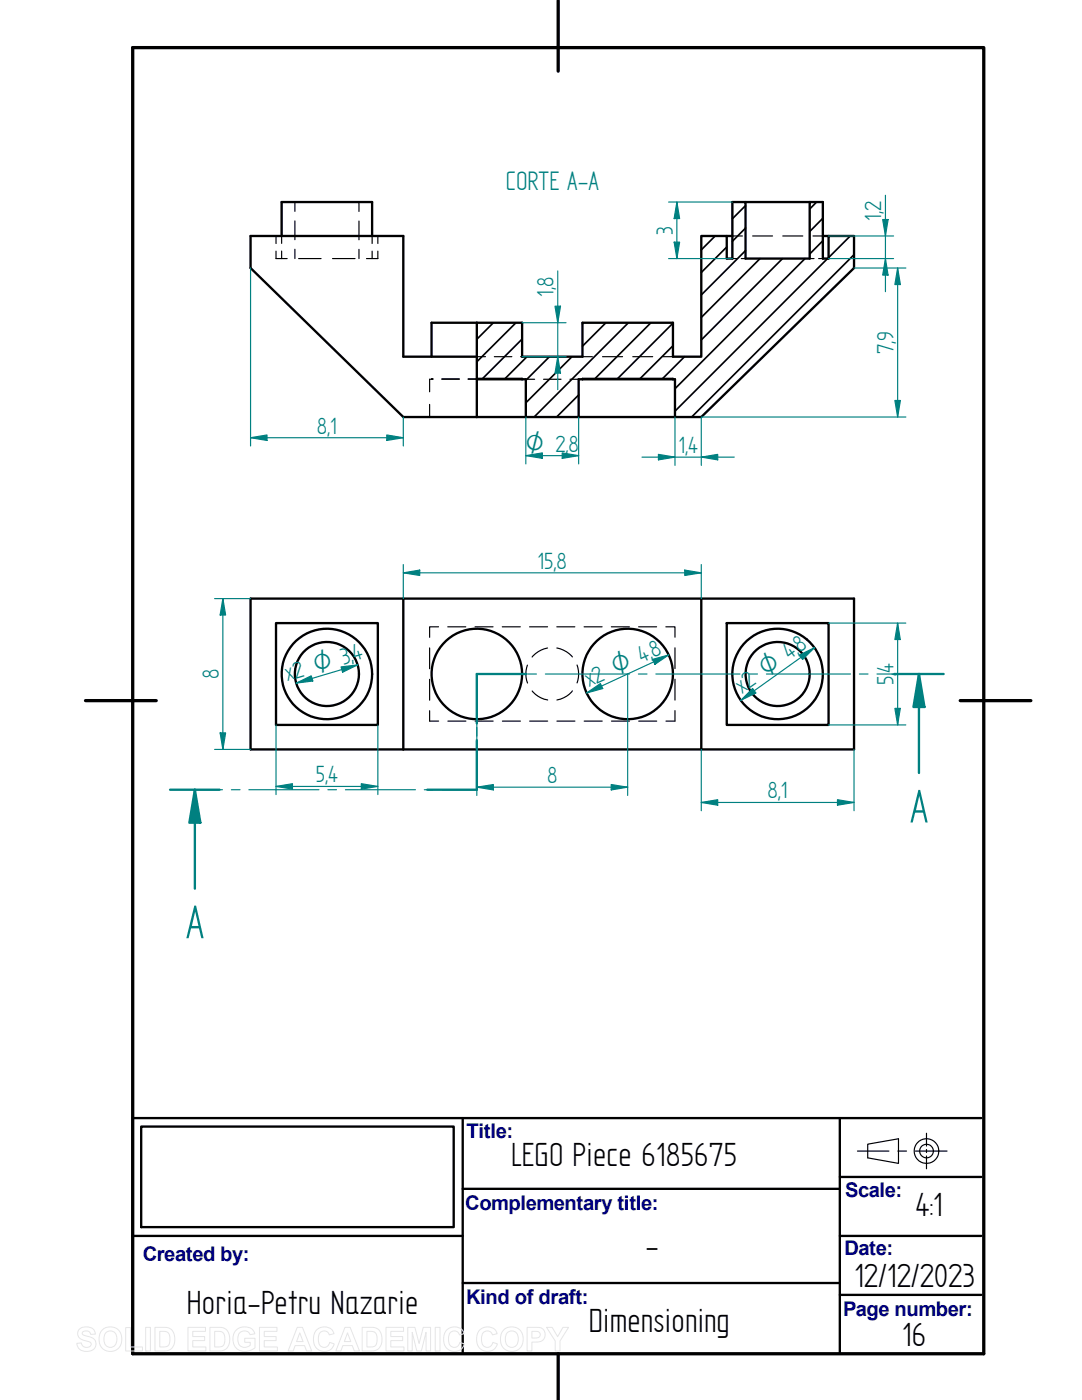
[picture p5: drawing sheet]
<svg xmlns="http://www.w3.org/2000/svg" width="216mm" height="279mm" viewBox="0 0 216 279" stroke-linecap="round" stroke-linejoin="round" font-family="sans-serif">
<path d="M26.5 9.5h169.8v260.7h-169.8zM111.4 .1v14.1M17.1 139.8h14.1M191.6 139.8h14.1M111.4 270.2v9.2" fill="none" stroke="#000" stroke-width=".66"/>
<g fill="none" stroke="#000" stroke-width=".47">
<path d="M50 119.5h120.4v30.1h-120.4zM80.5 119.5v30.1M139.9 119.5v30.1M55.1 124.4h20.3v20.3h-20.3zM145 124.4h20.3v20.3h-20.3zM28.2 224.8h62.3v20.1h-62.3zM92.3 223.1v47.1M92.3 237.3h75.3M167.6 223.1v47.1M167.6 234.9h28.2M195.8 223.1h-169.3v47.1M26.5 246.7h65.8"/>
<path d="M92.3 256.1h75.3M167.6 258.4h28.2M167.6 246.7h28.2"/>
<circle cx="65.2" cy="134.5" r="9"/>
<circle cx="65.2" cy="134.5" r="6.4"/>
<circle cx="95.1" cy="134.5" r="9"/>
<circle cx="125.2" cy="134.5" r="9"/>
<circle cx="155.2" cy="134.5" r="9"/>
<circle cx="155.2" cy="134.5" r="6.4"/>
</g>
<g fill="none" stroke="#000" stroke-width=".23">
<path d="M85.7 129.3v4.2M85.7 135.6v4.1M87.5 125.1h-1.8v2.1M89.3 125.1h3.6M94.8 125.1h3.6M100.2 125.1h3.6M105.2 132.7l-.1 .5a5 5 0 0 0 .2 3.1M105.7 125.1h3.6M106.2 137.9l.2 .2a5.2 5.2 0 0 0 2.9 1.6M109.3 129.3h-.1a5.3 5.3 0 0 0-3 1.8M111.1 125.1h3.6M111.1 129.3h.1a5.3 5.3 0 0 1 3 1.8"/>
<path d="M114.2 137.9l-.2 .2a5.4 5.4 0 0 1-2.9 1.6M115.1 132.7l.2 .5a5.2 5.2 0 0 1-.2 3.1M116.5 125.1h3.6M122 125.1h3.6M127.4 125.1h3.6M132.9 125.1h1.8v2.1M134.7 129.3v4.1M134.7 135.6v4.1M85.7 141.8v2.1h1.8M89.4 143.9h3.6M94.8 143.9h3.6M100.2 143.9h3.6"/>
<path d="M105.7 143.9h3.6M111.1 143.9h3.6M116.6 143.9h3.6M122 143.9h3.6M127.4 143.9h3.6M134.7 141.8v2.1h-1.8M171.1 229.7h6.3M173.1 228.3l6.2-1v4.9l-6.2-1.1zM179.2 229.7h1.7M182.6 229.7h6.4M184.9 226.2v2.5M184.9 229.4v.6"/>
<path d="M184.9 230.7v2.6"/>
<circle cx="184.9" cy="229.7" r="2.46"/>
<circle cx="184.9" cy="229.7" r="1.37"/>
</g>
<path d="M59.1 136.3l3-1.4 .3 1zM71.4 132.7l-12.3 3.6" fill="none" stroke="#008080" stroke-width=".23"/>
<path d="M59.1 136.3l3-1.4 .3 1z" fill="#008080"/>
<path d="M68.1 133.1l3.3-.4-3 1.5z" fill="none" stroke="#008080" stroke-width=".23"/>
<path d="M68.1 133.1l3.3-.4-3 1.5z" fill="#008080"/>
<path d="M150.2 137.4l.6 .9-3 1.5zM162.5 129.3l-14.7 10.5" fill="none" stroke="#008080" stroke-width=".23"/>
<path d="M150.2 137.4l.6 .9-3 1.5z" fill="#008080"/>
<path d="M159.5 130.7l3-1.4-2.4 2.3z" fill="none" stroke="#008080" stroke-width=".23"/>
<path d="M159.5 130.7l3-1.4-2.4 2.3z" fill="#008080"/>
<path d="M117.1 138.3l2.7-1.9 .5 1zM133.4 130.7l-16.3 7.6" fill="none" stroke="#008080" stroke-width=".23"/>
<path d="M117.1 138.3l2.7-1.9 .5 1z" fill="#008080"/>
<path d="M130.2 131.6l3.2-.9-2.7 1.9z" fill="none" stroke="#008080" stroke-width=".23"/>
<path d="M130.2 131.6l3.2-.9-2.7 1.9z" fill="#008080"/>
<g fill="none" stroke="#008080" stroke-width=".23">
<path d="M103.5 134.5h-8.4v8.9M105.3 134.5h1.7M108.8 134.5h16.8M127.4 134.5h1.7M130.9 134.5h16.8M149.4 134.5h1.8M152.9 134.5h16.8M171.5 134.5h1.7M175 134.5h8.4M38.9 157.6h5.5M46.2 157.6h1.7M49.7 157.6h13.9"/>
<path d="M65.4 157.6h1.7M68.9 157.6h14M84.7 157.6h1.7M95.1 145.2v1.7M95.1 148.7v8.9h-6.9"/>
</g>
<path d="M105 134.5h-9.9v9.9M178.4 134.5h5v19.8M38.9 157.6h4.9M95.1 147.7v9.9h-9.8" fill="none" stroke="#008080" stroke-width=".47"/>
<path d="M183.4 134.5l1.1 6.6h-2.2z" fill="#008080"/>
<path d="M183.4 134.5l1.1 6.6h-2.2zM38.9 157.6v19.8" fill="none" stroke="#008080" stroke-width=".47"/>
<path d="M38.9 157.6l1.1 6.6h-2.2z" fill="#008080"/>
<path d="M183.4 134.5h4.9M33.9 157.6h5M38.9 157.6l1.1 6.6h-2.2z" fill="none" stroke="#008080" stroke-width=".47"/>
<g fill="none" stroke="#000" stroke-width=".34">
<path d="M142.7 47.1l-2.8 2.8M145 49.3l-5.1 5.1M148.8 45.5l-2.7 2.7M148.8 50l-8.9 8.9M148.8 41l-2.7 2.7M151.7 51.6l-11.8 11.8M156.1 51.6l-16.2 16.2M160.6 51.6l-25.9 26M162.9 40.3l-1.3 1.4M164.2 43.6l-2.6 2.6M164.2 48l-2.6 2.7M165.1 51.6l-30.4 30.5"/>
<path d="M169.7 47.1l-4.4 4.3M170.4 50.8l-32.4 32.4M98.4 64.4l-3.3 3.3M103 64.4l-7.9 7.8M104.2 67.7l-8 7.9M105.2 71.2l-4.5 4.4M109.6 71.2l-4.7 4.7M114.1 71.2l-9.2 9.2M115.5 78.8l-4.4 4.4M116.4 64.4l-.2 .2M120.9 64.4l-4.7 4.7M125.4 64.4l-18.8 18.8"/>
<path d="M129.9 64.4l-11.2 11.2M134.3 69l-6.6 6.6M134.3 64.5l-11.1 11.1M136.6 71.2l-4.4 4.4"/>
</g>
<path d="M56.2 47.1v-6.8h18.1v6.8M145 47.1h1.1M148.8 40.3h12.8M164.2 47.1h1.1M86.1 71.2v-6.8h18.1v6.8h12v-6.8h18.1v6.8h5.6v-24.1h5.1v4.5h1.1v-11.3h2.7v11.3h12.8v-11.3h2.6v11.3h1.1v-4.5h5.1v6.4l-30.5 29.7h-5.2v-7.5h-19.2v7.5h-10.6v-7.5h-9.8M95.1 75.6l9.1 .1M95.1 64.4v18.8M95.1 71.2h-14.6v-24.1h-30.5v6.4l30.5 29.7h24.4M116.2 75.7h18.1M115.5 83.2h19.2" fill="none" stroke="#000" stroke-width=".47"/>
<g fill="none" stroke="#000" stroke-width=".23">
<path d="M55.1 50.1v1.5h2.2M55.1 47.1v1.5M56.2 47.1v1.5M56.2 50.1v1.5M58.8 40.3v1.9M58.8 44.1v3.7M58.8 49.7v1.9M59.6 51.6h4.5M66.4 51.6h4.4M71.6 40.3v1.9M71.6 44.1v3.8M71.6 49.8v1.8"/>
<path d="M74.3 47.1v1.5M74.3 50.1v1.5M75.4 50.1v1.5h-2.3M75.4 47.1v1.5M146.1 51.6h.9M146.1 47.1h2M147.9 51.6h.9M150.2 47.1h4M156.2 47.1h4M161.6 51.6h.8M162.2 47.1h2M163.3 51.6h.9"/>
<path d="M86.1 75.6h.1M86.1 75.7h.1M86.1 75.6h.3M86.4 75.7h-.7v2.5M88.2 75.7h3.5M88.2 75.6h3.5M93.4 75.7h1.7M93.4 75.6h1.7M95.1 71.2h1.8M98.6 71.2h3.5M103.9 71.2h.3M104.9 75.7h1.8"/>
<path d="M108.5 75.7h3.5M113.7 75.7h1.8M116.2 71.2h2M120.2 71.2h4M126.3 71.2h3.9M132.3 71.2h2M85.7 80.7v2.5"/>
</g>
<path d="M104.9 83.2v9.4M112.2 90.4l3.3 .5-3.3 .6zM115.5 83.2v9.4" fill="none" stroke="#008080" stroke-width=".23"/>
<path d="M112.2 90.4l3.3 .5-3.3 .6z" fill="#008080"/>
<path d="M104.9 90.9l3.3-.5v1.1z" fill="none" stroke="#008080" stroke-width=".23"/>
<path d="M104.9 90.9l3.3-.5v1.1z" fill="#008080"/>
<path d="M50 53.5v35.5M77.2 86.8l3.3 .6-3.3 .5zM80.5 83.2v5.8M104.9 90.9h10.6" fill="none" stroke="#008080" stroke-width=".23"/>
<path d="M77.2 86.8l3.3 .6-3.3 .5z" fill="#008080"/>
<path d="M50 87.4l3.3-.6v1.1z" fill="none" stroke="#008080" stroke-width=".23"/>
<path d="M50 87.4l3.3-.6v1.1z" fill="#008080"/>
<path d="M170.4 53.5h10.4M178.6 79.9h1.1l-.6 3.3zM50 87.4h30.5M139.9 83.2h40.9" fill="none" stroke="#008080" stroke-width=".23"/>
<path d="M178.6 79.9h1.1l-.6 3.3z" fill="#008080"/>
<path d="M179.1 53.5l.6 3.3h-1.1z" fill="none" stroke="#008080" stroke-width=".23"/>
<path d="M179.1 53.5l.6 3.3h-1.1z" fill="#008080"/>
<path d="M179.1 53.5v29.7M80.5 112.7v6.8M136.6 113.8l3.3 .5-3.3 .6zM139.9 112.7v6.8" fill="none" stroke="#008080" stroke-width=".23"/>
<path d="M136.6 113.8l3.3 .5-3.3 .6z" fill="#008080"/>
<path d="M80.5 114.3l3.3-.5v1.1z" fill="none" stroke="#008080" stroke-width=".23"/>
<path d="M80.5 114.3l3.3-.5v1.1z" fill="#008080"/>
<path d="M80.5 114.3h59.4M139.9 149.6v12.2M170.4 149.6v12.2M139.9 160.1l3.3-.5v1.1z" fill="none" stroke="#008080" stroke-width=".23"/>
<path d="M139.9 160.1l3.3-.5v1.1z" fill="#008080"/>
<path d="M167.1 159.6l3.3 .5-3.3 .6z" fill="none" stroke="#008080" stroke-width=".23"/>
<path d="M167.1 159.6l3.3 .5-3.3 .6z" fill="#008080"/>
<path d="M42.8 119.5h7.2M42.8 149.6h7.2M43.9 146.3h1.1l-.5 3.3zM139.9 160.1h30.5" fill="none" stroke="#008080" stroke-width=".23"/>
<path d="M43.9 146.3h1.1l-.5 3.3z" fill="#008080"/>
<path d="M44.5 119.5l.5 3.2h-1.1z" fill="none" stroke="#008080" stroke-width=".23"/>
<path d="M44.5 119.5l.5 3.2h-1.1z" fill="#008080"/>
<path d="M44.5 119.5v30.1M55.1 144.7v13.9M55.1 157l3.3-.6v1.1zM75.4 144.7v13.9" fill="none" stroke="#008080" stroke-width=".23"/>
<path d="M55.1 157l3.3-.6v1.1z" fill="#008080"/>
<path d="M72.1 156.4l3.3 .6-3.3 .5z" fill="none" stroke="#008080" stroke-width=".23"/>
<path d="M72.1 156.4l3.3 .6-3.3 .5z" fill="#008080"/>
<path d="M165.3 124.4h15.4M179.1 124.4l.5 3.2h-1zM55.1 157h20.3M165.3 144.7h15.4" fill="none" stroke="#008080" stroke-width=".23"/>
<path d="M179.1 124.4l.5 3.2h-1z" fill="#008080"/>
<path d="M178.6 141.4h1l-.5 3.3z" fill="none" stroke="#008080" stroke-width=".23"/>
<path d="M178.6 141.4h1l-.5 3.3z" fill="#008080"/>
<path d="M134.7 83.2v9.7M139.9 91.2l3.3-.5v1.1zM139.9 83.2v9.7M179.1 124.4v20.3" fill="none" stroke="#008080" stroke-width=".23"/>
<path d="M139.9 91.2l3.3-.5v1.1z" fill="#008080"/>
<path d="M131.4 90.7l3.3 .5-3.3 .6z" fill="none" stroke="#008080" stroke-width=".23"/>
<path d="M131.4 90.7l3.3 .5-3.3 .6z" fill="#008080"/>
<path d="M128.1 91.2h18.4M95.1 134.5v24.2M125.2 134.5v24.2M122 156.6l3.2 .5-3.2 .5z" fill="none" stroke="#008080" stroke-width=".23"/>
<path d="M122 156.6l3.2 .5-3.2 .5z" fill="#008080"/>
<path d="M95.1 157.1l3.3-.5v1z" fill="none" stroke="#008080" stroke-width=".23"/>
<path d="M95.1 157.1l3.3-.5v1z" fill="#008080"/>
<path d="M104.2 64.4h8.7M104.2 71.2h8.7M110.7 61.1h1.1l-.5 3.3zM95.1 157.1h30.1" fill="none" stroke="#008080" stroke-width=".23"/>
<path d="M110.7 61.1h1.1l-.5 3.3z" fill="#008080"/>
<path d="M111.3 71.2l.5 3.3h-1.1z" fill="none" stroke="#008080" stroke-width=".23"/>
<path d="M111.3 71.2l.5 3.3h-1.1z" fill="#008080"/>
<path d="M111.3 54.1v23.7M165.3 47.1h13M165.3 51.6h13M176.1 43.8h1.1l-.5 3.3z" fill="none" stroke="#008080" stroke-width=".23"/>
<path d="M176.1 43.8h1.1l-.5 3.3z" fill="#008080"/>
<path d="M176.7 51.6l.5 3.3h-1.1z" fill="none" stroke="#008080" stroke-width=".23"/>
<path d="M176.7 51.6l.5 3.3h-1.1z" fill="#008080"/>
<path d="M176.7 39v19.2M133.4 51.6h12.7M133.4 40.3h12.7M134.5 48.3h1.1l-.5 3.3z" fill="none" stroke="#008080" stroke-width=".23"/>
<path d="M134.5 48.3h1.1l-.5 3.3z" fill="#008080"/>
<path d="M135.1 40.3l.5 3.3h-1.1z" fill="none" stroke="#008080" stroke-width=".23"/>
<path d="M135.1 40.3l.5 3.3h-1.1z" fill="#008080"/>
<path d="M135.1 40.3v11.3" fill="none" stroke="#008080" stroke-width=".23"/>
<g fill="none" stroke="#e6e6e6" stroke-width=".2">
<path d="M15.8 265.3a2.19 2.19 0 0 1 3.1 .4l.1 .6h-.9a.91 .91 0 0 0-.8-.7 .91 .91 0 0 0-.9 .5 1.27 1.27 0 0 0 1.3 .7 1.5 1.5 0 0 1 1.4 1.7 1.5 1.5 0 0 1-1.8 1.2 1.72 1.72 0 0 1-2-1.6l.9-.1a1.02 1.02 0 0 0 .9 .9 1.02 1.02 0 0 0 1.1-.7l-.1-.2-.3-.2a2.43 2.43 0 0 1-2.3-1.4l.1-.7zM20.4 265.4a2.37 2.37 0 0 1 3-.2 2.37 2.37 0 0 1 .8 2.9 2.31 2.31 0 0 1-2.9 1.5 2.31 2.31 0 0 1-1.5-3l.2-.5zM21.1 266a1.32 1.32 0 0 1 1.6-.2 1.32 1.32 0 0 1 .6 1.4 1.33 1.33 0 0 1-1.3 1.7 1.33 1.33 0 0 1-1.3-1.6l.1-.8zM25.1 264.9h.9v3.9h2.4v.8h-3.3zM29.1 264.9h.9v4.7h-.9zM29.1 269.6h.1M30.9 264.9h1.8a2.11 2.11 0 0 1 2.2 2.7 1.95 1.95 0 0 1-2.2 2h-1.8zM31.9 265.7a1.67 1.67 0 0 1 1.8 .5 2.32 2.32 0 0 1-.3 2.5l-1.5 .1zM37.5 264.9h3.5v.8h-2.5v1h2.3v.8h-2.3v1.3h2.6v.8h-3.6zM41.9 264.9h1.7a2.11 2.11 0 0 1 2.2 2.7 1.95 1.95 0 0 1-2.1 2h-1.8zM42.8 265.7a1.67 1.67 0 0 1 1.9 .5 2.32 2.32 0 0 1-.4 2.5l-1.5 .1zM47.2 265.4a2.4 2.4 0 0 1 3.5 .5l.1 .3-.9 .2a1.29 1.29 0 0 0-1.6-.7 1.29 1.29 0 0 0-.8 1.5 1.46 1.46 0 0 0 .7 1.6 1.46 1.46 0 0 0 1.7-.3v-.6h-1.1v-.8h2.1v1.9a2.55 2.55 0 0 1-3 .5 2.55 2.55 0 0 1-1.4-2.6l.1-.7z"/>
<path d="M51.8 264.9h3.5v.8h-2.6v1h2.4v.8h-2.4v1.3h2.7v.8h-3.6zM59.3 264.9h1l1.9 4.7h-1l-.4-1.1h-1.9l-.4 1.1h-1zM59.8 266l.7 1.7h-1.3zM63.1 265.5a2.11 2.11 0 0 1 3.6 .7l-1 .2a1.11 1.11 0 0 0-1.3-.8 1.11 1.11 0 0 0-.9 1.2 1.51 1.51 0 0 0 1.2 2.1l.7-.3 .4-.7 .9 .3a2.13 2.13 0 0 1-2.5 1.5 2.13 2.13 0 0 1-1.7-2.4l.3-1.2zM68.8 264.9h1.1l1.8 4.7h-1l-.4-1.1h-1.9l-.4 1.1h-1zM69.3 266l.7 1.7h-1.3zM72.3 264.9h1.7a2.11 2.11 0 0 1 2.2 2.7 1.95 1.95 0 0 1-2.2 2h-1.7zM73.2 265.7a1.67 1.67 0 0 1 1.9 .5 2.32 2.32 0 0 1-.4 2.5l-1.5 .1zM77 264.9h3.5v.8h-2.5v1h2.3v.8h-2.3v1.3h2.6v.8h-3.6zM81.4 264.9h1.4l.8 3.2 .9-3.2h1.4v4.7h-.9v-3.7l-.9 3.7h-.9l-.9-3.7v3.7h-.9zM86.8 264.9h1v4.7h-1zM86.8 269.6h.1"/>
<path d="M89.1 265.5a2.11 2.11 0 0 1 3.5 .7l-.9 .2a1.11 1.11 0 0 0-1.3-.8 1.11 1.11 0 0 0-.9 1.2 1.51 1.51 0 0 0 1.2 2.1l.6-.3 .5-.7 .9 .3a2.13 2.13 0 0 1-2.5 1.5 2.13 2.13 0 0 1-1.7-2.4l.2-1.2zM95.7 265.5a2.11 2.11 0 0 1 3.5 .7l-.9 .2a1.11 1.11 0 0 0-1.3-.8 1.11 1.11 0 0 0-.9 1.2 1.51 1.51 0 0 0 1.2 2.1l.6-.3 .4-.7 1 .3a2.13 2.13 0 0 1-2.5 1.5 2.13 2.13 0 0 1-1.7-2.4l.2-1.2zM100.5 265.4a2.37 2.37 0 0 1 3-.2 2.37 2.37 0 0 1 .8 2.9 2.31 2.31 0 0 1-2.9 1.5 2.31 2.31 0 0 1-1.5-3l.2-.5zM101.2 266a1.32 1.32 0 0 1 1.6-.2 1.32 1.32 0 0 1 .6 1.4 1.33 1.33 0 0 1-1.3 1.7 1.33 1.33 0 0 1-1.3-1.6l.1-.8zM105.2 264.9h1.5a1.56 1.56 0 0 1 2.1 1.7 1.59 1.59 0 0 1-2.1 1.2h-.6v1.8h-.9zM106.1 265.7a1.46 1.46 0 0 1 1.6 .4 .78 .78 0 0 1-.2 .8 .78 .78 0 0 1-.9 .1h-.5zM109.1 264.9h1.1l1.1 1.9 1-1.9h1.2l-1.8 2.7v2h-.9v-2z"/>
</g>
<g font-size="10.6" fill="#008080">
<text x="181.6" y="164.1">A</text>
<text x="37.1" y="187.2">A</text>
</g>
<g font-size="7.6">
<text x="102" y="232.8">LEGO Piece 6185675</text>
<text x="182.7" y="242.6">4:1</text>
<text x="128.8" y="250.8">-</text>
<text x="170.5" y="256.9">12/12/2023</text>
<text x="37.3" y="262.2">Horia-Petru Nazarie</text>
<text x="117.5" y="265.8">Dimensioning</text>
<text x="180" y="268.7">16</text>
</g>
<text font-size="6" fill="#008080" x="101" y="38">CORTE A-A</text>
<g font-size="5.3" fill="#008080">
<text x="134.2" y="46.8" transform="rotate(-90 134.2 46.8)">3</text>
<text x="175.9" y="44.1" transform="rotate(-90 175.9 44.1)">1,2</text>
<text x="110.5" y="59.3" transform="rotate(-90 110.5 59.3)">1,8</text>
<text x="178.3" y="70.7" transform="rotate(-90 178.3 70.7)">7,9</text>
<text x="63.2" y="86.5">8,1</text>
<text x="135.4" y="90.4">1,4</text>
<text x="107.3" y="113.5">15,8</text>
<text x="130.4" y="131.2" transform="rotate(-25 130.4 131.2)">8</text>
<text x="157.5" y="131.8" transform="rotate(-36 157.5 131.8)">4,</text>
<text x="159.6" y="130.3" transform="rotate(-36 159.6 130.3)">8</text>
<text x="43.6" y="135.6" transform="rotate(-90 43.6 135.6)">8</text>
<text x="57.4" y="136" transform="rotate(-16 57.4 136)">x2 O 3,</text>
<text x="70.8" y="132" transform="rotate(-16 70.8 132)">4</text>
<text x="117.5" y="137.2" transform="rotate(-25 117.5 137.2)">x2 O 4,</text>
<text x="178.3" y="136.7" transform="rotate(-90 178.3 136.7)">5,4</text>
<text x="148.1" y="138.6" transform="rotate(-36 148.1 138.6)">x2</text>
<text x="63" y="156.1">5,4</text>
<text x="109.2" y="156.3">8</text>
<text x="153.1" y="159.3">8,1</text>
</g>
<g font-size="5.1" fill="#008080">
<text x="104.9" y="90.1">O 2,8</text>
<text x="152.9" y="135.1" transform="rotate(-35 152.9 135.1)">O</text>
</g>
<g font-size="4" fill="#000080">
<text x="93.1" y="227.2">Title:</text>
<text x="168.7" y="238.9">Scale:</text>
<text x="92.8" y="241.4">Complementary title:</text>
<text x="28.5" y="251.8">Created by:</text>
<text x="168.5" y="250.4">Date:</text>
<text x="93" y="260.2">Kind of draft:</text>
<text x="168.2" y="262.7">Page number:</text>
</g>
</svg>
